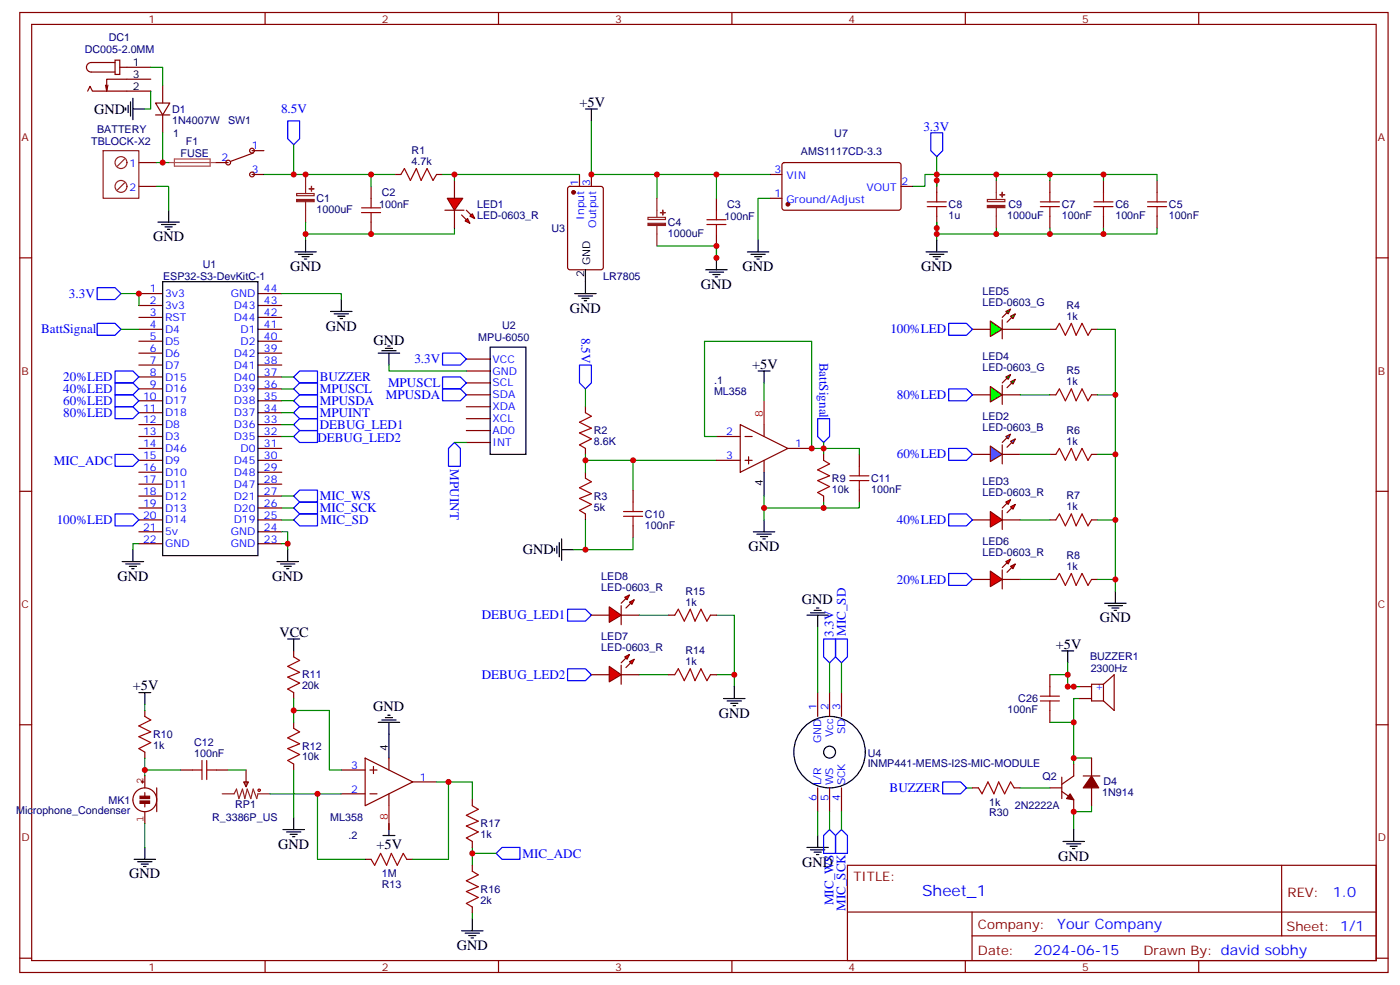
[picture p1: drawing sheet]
<svg xmlns="http://www.w3.org/2000/svg" width="415mm" height="292mm" viewBox="0 0 415 292" stroke-linecap="round" stroke-linejoin="round" font-family="sans-serif">
<g fill="none" stroke="#870000" stroke-width=".35">
<path d="M5.9 3.7h405.3v284.3h-405.3zM9.4 7.2h398.3v277.3h-398.3zM78.5 3.7v3.5M147.7 3.7v3.5M216.8 3.7v3.5M286 3.7v3.5M355.1 3.7v3.5M41.1 48.2h5.3M41.1 55.2h5.3M64.1 48.2h3.5M74.6 51.7h3.6M74.6 44.6h3.6"/>
<path d="M75 45.3l-6.7 2.5M109.9 55.2v3.5M117 51.7h1.7M129.3 51.7h1.8M168.4 55.4l.4-.2h9.2l.7 .4v23.6l-.4 .6-9.5 .1-.6-.5-.1-23.5zM171.7 51.7v3.5M175.2 51.7v3.5M5.9 76.4h3.5M109.9 65.8v3.5M407.7 76.4h3.5M41.1 87h7.1M41.1 90.5h7.1"/>
<path d="M41.1 94h7.1M41.1 97.5h7.1M76.4 87h7.1M76.4 90.5h7.1M76.4 94h7.1M76.4 97.5h7.1M41.1 101.1h7.1M41.1 104.6h7.1M41.1 108.1h7.1M41.1 111.7h7.1M41.1 115.2h7.1M41.1 118.7h7.1"/>
<path d="M76.4 101.1h7.1M76.4 104.6h7.1M76.4 108.1h7.1M76.4 111.7h7.1M76.4 115.2h7.1M76.4 118.7h7.1M138.1 106.4h7.1M138.1 109.9h7.1M138.1 116.9h7.1M138.1 113.4h7.1M41.1 122.2h7.1M41.1 125.8h7.1"/>
<path d="M41.1 129.3h7.1M41.1 132.8h7.1M41.1 136.3h7.1M41.1 139.9h7.1M76.4 122.2h7.1M76.4 125.8h7.1M76.4 129.3h7.1M76.4 132.8h7.1M76.4 136.3h7.1M76.4 139.9h7.1M138.1 120.5h7.1M138.1 124h7.1"/>
<path d="M138.1 131.1h7.1M138.1 127.5h7.1M5.9 145.5h3.5M41.1 143.4h7.1M41.1 146.9h7.1M41.1 150.5h7.1M41.1 154h7.1M41.1 157.5h7.1M76.4 143.4h7.1M76.4 146.9h7.1M76.4 150.5h7.1M76.4 154h7.1"/>
<path d="M76.4 157.5h7.1M407.7 145.5h3.5M41.1 161h7.1M76.4 161h7.1M5.9 214.7h3.5M407.7 214.7h3.5M251 256.3h156.7v28.2h-156.7zM379.7 256.3v20.9M251.1 270.1h156.4M287.9 277.2h119.6M287.9 270.1v14.2M5.9 283.8h3.5"/>
<path d="M78.5 284.5v3.5M147.7 284.5v3.5M216.8 284.5v3.5M286 284.5v3.5M355.1 284.5v3.5M407.7 283.8h3.5"/>
<circle cx="67.6" cy="48.2" r=".71"/>
<circle cx="74.6" cy="51.7" r=".71"/>
<circle cx="74.6" cy="44.6" r=".71"/>
</g>
<g fill="none" stroke="#000" stroke-width=".35">
<path d="M46.8 65.8h6.3M47.8 66.5h4.3M48.9 67.2h2.1M49.6 67.9h.7M50 62.3v3.5M87.3 74.6h6.4M88.4 75.3h4.2M89.5 76h2.1M90.2 76.7h.7M90.5 71.1v3.5M173.4 79.9v3.5M48.2 83.4h28.2v81.2h-28.2z"/>
<path d="M145.2 102.8h10.6v31.8h-10.6z"/>
</g>
<g fill="none" stroke="#8c2424" stroke-width=".35">
<path d="M30.6 44.6h10.5v14.1h-10.5zM36.9 47.1l-2.1 2.1M36.9 54.2l-2.1 2.1M87.9 57.3h5.2v.7h-5.2zM90.5 51.7v5.6M90.5 59.8v6"/>
<circle cx="35.8" cy="48.2" r="1.76"/>
<circle cx="35.8" cy="55.2" r="1.76"/>
</g>
<path d="M85.2 35.8h3.6v5.3l-1.8 1.8-1.8-1.8z" fill="none" stroke="#00f" stroke-width=".35"/>
<path d="M46.4 55.2h3.6v7.1M46.4 48.2h3.6M87 42.9v8.8h-8.8M87 51.7h22.9v3.5M109.9 51.7h7.1M90.5 65.8v5.3M134.6 67.6v1.7h-44.1" fill="none" stroke="#008700" stroke-width=".35"/>
<circle cx="169.9" cy="57" r=".53" fill="#870000" stroke="#870000" stroke-width=".35"/>
<path d="M50 48.2h10.5M51.7 47.1h10.5v2.1h-10.5zM60.6 48.2h3.5" fill="none" stroke="#a64a4a" stroke-width=".35"/>
<path d="M109.9 58.7v2.9M118.7 51.7l1.1-1.8 1.8 3.5 1.7-3.5 1.4 3.5 1.8-3.5 1.8 3.5 1-1.7M107.1 63h5.6M107.1 61.6h5.6M109.9 63v2.8" fill="none" stroke="#a10000" stroke-width=".35"/>
<g fill="#8c2424" stroke="#8c2424" stroke-width=".35">
<path d="M87.9 59.1h5.2v.6h-5.2z"/>
<path d="M91.6 55.9l1.4 .1z"/>
<path d="M92.3 55.2v1.4z"/>
</g>
<g fill="#f00" stroke="#870000" stroke-width=".35">
<path d="M132.5 58.7h4.6l-2.5 3.6z"/>
<path d="M131.8 62.3h5.6z"/>
</g>
<g fill="#870000" stroke="#870000" stroke-width=".35">
<path d="M138.1 62.3l1.5 1.4z"/>
<path d="M136.7 63.7l1.4 1.4z"/>
</g>
<g fill="#f00" stroke="#870000" stroke-width=".35">
<path d="M139.2 64l.7-.7 .7 1.4z"/>
<path d="M138.5 64.7l.7 1.4-1.4-.7z"/>
</g>
<g fill="none" stroke="#870000" stroke-width=".35">
<path d="M34.1 17.8h1.4v4.2h-1.4zM34.1 18.5h-7.1a1.41 1.41 0 0 0-1.4 1.4 1.41 1.41 0 0 0 1.4 1.4h7.1M35.5 19.9h9.2M26 27l.7-1.4 .7 1.4h17.3M32 25.2l-.4 1.8M44.7 23.5h-13.1v3.5l-.3-1.8M46.1 30.5h4.2l-2.1 3.5zM46.1 34h4.2M48.2 25.2v5.3M48.2 34v5.3M134.6 53.4v5.3M212.2 58.7v3.6"/>
<path d="M228.1 58.7h3.5M228.1 51.7h3.5M231.9 48.4l.4-.2h34.2l.4 .7-.1 12.9-.6 .5-34.1-.1-.5-.6v-12.7zM266.9 55.2h3.5M277.5 53.4v3.6M311 53.4v3.6M326.9 53.4v3.6M342.8 53.4v3.6M134.6 62.3v5.3M212.2 69.3v3.5M277.5 64v3.6M311 64v3.6"/>
<path d="M326.9 64v3.6M342.8 64v3.6M173.4 120.5v1.7M173.4 132.8v1.8M173.4 139.9v1.7M173.4 152.2v1.8M187.5 145.2v3.5M187.5 155.8v3.5"/>
</g>
<g fill="none" stroke="#008700" stroke-width=".35">
<path d="M44.7 19.9h3.5v5.3M44.7 27v5.3h-1.8M48.2 39.3v8.9M175.2 35.8v15.9h19.4v7M131.1 51.7h3.5v1.7M134.6 51.7h37.1M194.6 51.7h17.6v7M212.2 51.7h15.9M228.1 58.7h-3.5v12.4M277.5 46.4v5.3h-3.5v3.5h-3.6M295.1 53.4v-1.7h-17.6v3.5M295.1 51.7h47.7v1.7"/>
<path d="M311 51.7v1.7M326.9 51.7v1.7M194.6 72.8h17.6v3.6v-3.6M277.5 65.8v5.3M295.1 67.6v1.7h-17.6M311 67.6v1.7M326.9 67.6v1.7M342.8 67.6v1.7h-47.7M35.8 87h5.3v3.5M83.5 87h17.6v1.7M115.2 108.1v1.8h22.9M173.4 115.2v5.3"/>
<path d="M173.4 134.6v5.3M212.2 136.3h-24.7v8.9M83.5 157.5h1.7v5.3M173.4 154v8.8h-3.5M187.5 159.3v3.5h-14.1M41.1 161h-1.7v1.8M83.5 161h1.7"/>
</g>
<g fill="none" stroke="#000" stroke-width=".35">
<path d="M37.3 31.9v.7M38 31.2v2.1M38.7 30.2v4.2M39.4 32.3h3.5M39.4 29.1v6.4M173.4 32.3h3.6M175.2 32.3v3.5M209.1 79.9h6.3M212.2 76.4v3.5M221.4 74.6h6.4M222.5 75.3h4.2M223.5 76h2.1"/>
<path d="M224.2 76.7h.7M224.6 71.1v3.5M274.3 74.6h6.4M275.4 75.3h4.2M276.4 76h2.2M277.1 76.7h.7M277.5 71.1v3.5M97.9 92.3h6.4M99 93h4.2M100 93.7h2.2M100.8 94.4h.7M101.1 88.7v3.6"/>
<path d="M170.3 87h6.3M171.3 87.7h4.2M172.4 88.4h2.1M173.1 89.1h.7M173.4 83.4v3.6M210.1 80.6h4.2M211.2 81.3h2.1M211.9 82h.7M112 104.6h6.4M113.1 103.9h4.2M114.2 103.2h2.1M114.9 102.5h.7"/>
<path d="M115.2 104.6v3.5M166.4 159.6v6.4M36.2 166.3h6.3M37.3 167h4.2M38.3 167.7h2.1M39 168.5h.7M39.4 162.8v3.5M82.1 166.3h6.3M83.1 167h4.2M84.2 167.7h2.1M84.9 168.5h.7M85.2 162.8v3.5"/>
<path d="M164.3 162.5v.7M165 161.7v2.2M165.7 160.7v4.2M166.4 162.8h3.5"/>
</g>
<g fill="none" stroke="#a10000" stroke-width=".35">
<path d="M274.7 59.8h5.6M277.5 57v2.8M308.2 59.8h5.6M311 57v2.8M324.1 59.8h5.6M326.9 57v2.8M339.9 59.8h5.7M342.8 57v2.8M209.4 66.5h5.7M209.4 65.1h5.7M212.2 62.3v2.8M212.2 66.5v2.8"/>
<path d="M274.7 61.2h5.6M277.5 61.2v2.8M308.2 61.2h5.6M311 61.2v2.8M324.1 61.2h5.6M326.9 61.2v2.8M339.9 61.2h5.7M342.8 61.2v2.8M173.4 122.2l1.8 1.1-3.5 1.8 3.5 1.7-3.5 1.4 3.5 1.8-3.5 1.8 1.7 1M173.4 141.6l1.8 1.1-3.5 1.8 3.5 1.7-3.5 1.4 3.5 1.8-3.5 1.8 1.7 1M184.7 151.5h5.7M184.7 152.9h5.7"/>
<path d="M187.5 148.7v2.8M187.5 152.9v2.9"/>
</g>
<path d="M194.6 58.7v5.7M292.5 59.1h5.2v.6h-5.2zM295.1 53.4v5.7M191.9 64.4h5.2v.6h-5.2zM194.6 66.9v5.9M295.1 61.6v6" fill="none" stroke="#8c2424" stroke-width=".35"/>
<g fill="#8c2424" stroke="#8c2424" stroke-width=".35">
<path d="M191.9 66.1h5.2v.7h-5.2z"/>
<path d="M195.7 63h1.4z"/>
<path d="M196.3 62.3l.1 1.4z"/>
<path d="M292.5 60.9h5.2v.6h-5.2z"/>
<path d="M296.2 57.7h1.4z"/>
<path d="M296.9 57v1.4z"/>
</g>
<circle cx="233.4" cy="60.5" r=".53" fill="#870000" stroke="#870000" stroke-width=".35"/>
<path d="M275.7 39.3h3.6v5.3l-1.8 1.8-1.8-1.8zM28.8 85.2h5.3l1.7 1.8-1.7 1.7h-5.3zM131.1 104.6h5.3l1.7 1.8-1.7 1.7h-5.3zM171.7 108.1h3.5v5.3l-1.8 1.8-1.7-1.8zM242.2 124h3.5v5.3l-1.7 1.8-1.8-1.8z" fill="none" stroke="#00f" stroke-width=".35"/>
<g fill="#f00" stroke="#870000" stroke-width=".35">
<path d="M293.4 151.5l3.5 2.5-3.5 2.1z"/>
<path d="M296.9 151.2v5.6z"/>
</g>
<g fill="#870000" stroke="#870000" stroke-width=".35">
<path d="M296.9 150.5l1.4-1.5z"/>
<path d="M299.7 150.5l-1.4 1.4z"/>
</g>
<g fill="#f00" stroke="#870000" stroke-width=".35">
<path d="M298 148.7l1.4-.7-.7 1.4z"/>
<path d="M299.4 150.1l1.4-.7-.7 1.4z"/>
</g>
<path d="M288.1 116.9h5.3M296.9 116.9h5.3M288.1 154h5.3M296.9 154h5.3" fill="none" stroke="#870000" stroke-width=".35"/>
<g fill="#0f0" stroke="#870000" stroke-width=".35">
<path d="M299.4 113.1l1.4-.7-.7 1.4z"/>
<path d="M298 111.7l1.4-.8-.7 1.5z"/>
</g>
<g fill="#870000" stroke="#870000" stroke-width=".35">
<path d="M298.3 114.8l1.4-1.4z"/>
<path d="M296.9 113.4l1.4-1.4z"/>
</g>
<path d="M296.9 114.1v5.7z" fill="#f00" stroke="#870000" stroke-width=".35"/>
<path d="M293.4 114.5l3.5 2.4-3.5 2.2z" fill="#0f0" stroke="#870000" stroke-width=".35"/>
<path d="M293.4 132.1l3.5 2.5-3.5 2.1z" fill="#09f" stroke="#870000" stroke-width=".35"/>
<path d="M296.9 131.8v5.6z" fill="#f00" stroke="#870000" stroke-width=".35"/>
<g fill="#870000" stroke="#870000" stroke-width=".35">
<path d="M296.9 131.1l1.4-1.5z"/>
<path d="M298.3 132.5l1.4-1.4z"/>
</g>
<g fill="#09f" stroke="#870000" stroke-width=".35">
<path d="M298 129.3l1.4-.7-.7 1.4z"/>
<path d="M299.4 130.7l1.4-.7-.7 1.4z"/>
</g>
<path d="M288.1 97.5h5.3M296.9 97.5h5.3M288.1 134.6h5.3M296.9 134.6h5.3" fill="none" stroke="#870000" stroke-width=".35"/>
<g fill="#0f0" stroke="#870000" stroke-width=".35">
<path d="M299.4 93.7l1.4-.7-.7 1.4z"/>
<path d="M298 92.3l1.4-.8-.7 1.5z"/>
</g>
<g fill="#870000" stroke="#870000" stroke-width=".35">
<path d="M298.3 95.4l1.4-1.4z"/>
<path d="M298.3 92.6l-1.4 1.4z"/>
</g>
<path d="M296.9 94.7v5.7z" fill="#f00" stroke="#870000" stroke-width=".35"/>
<path d="M293.4 95.1l3.5 2.4-3.5 2.2z" fill="#0f0" stroke="#870000" stroke-width=".35"/>
<g fill="#f00" stroke="#870000" stroke-width=".35">
<path d="M293.4 169.2l3.5 2.4-3.5 2.1z"/>
<path d="M296.9 168.8v5.6z"/>
</g>
<g fill="#870000" stroke="#870000" stroke-width=".35">
<path d="M296.9 168.1l1.4-1.4z"/>
<path d="M298.3 169.5l1.4-1.4z"/>
</g>
<g fill="#f00" stroke="#870000" stroke-width=".35">
<path d="M298 166.3l1.4-.7-.7 1.4z"/>
<path d="M299.4 167.7l1.4-.7-.7 1.5z"/>
</g>
<g fill="none" stroke="#870000" stroke-width=".35">
<path d="M311 97.5h1.8M323.4 97.5h1.7M311 116.9h1.8M323.4 116.9h1.7M212.2 129.3h7.1M212.2 136.3h7.1M219.3 125.8l14.1 7-14.1 7.1zM220.7 129.3h2.1M220.7 136.3h2.1M221.8 135.3v2.1M226.3 125.8v3.5M226.3 136.3v3.6"/>
<path d="M233.4 132.8h7.1M244 134.6v1.7M254.6 134.6v3.5M311 134.6h1.8M323.4 134.6h1.7M244 146.9v1.8M254.6 145.2v3.5M311 154h1.8M323.4 154h1.7M288.1 171.6h5.3M296.9 171.6h5.3M311 171.6h1.8"/>
<path d="M323.4 171.6h1.7M87 192.8v1.8M198.1 199.8h1.8M198.1 182.2h1.8M210.5 199.8h1.7M210.5 182.2h1.7M311 199.8v3.6M42.9 210.4v1.8M87 205.1v1.8M87 214v1.7M242.2 205.1v7.1M245.7 205.1v7.1"/>
<path d="M249.3 205.1v7.1M311 210.4v3.6M319.8 203.4h3.6M319.8 206.9h3.6M326.9 202.7h-3.5v4.9h3.5M326.9 202.7l3.2-2.9v10.6l-3.2-2.8M326.9 202.7v4.9M42.9 222.8v1.7M53.5 228.1h3.5M64.1 228.1h3.5M72.2 231.6h1.4l-.7 1.4zM72.9 228.1v4.9"/>
<path d="M87 226.3v1.8M101.1 228.1h7.1M101.1 235.1h7.1M108.2 224.5l14.1 7.1-14.1 7.1zM109.6 228.1h2.1M109.6 235.1h2.1M110.6 227v2.1M115.2 224.5v3.6M115.2 235.1v3.6M122.3 231.6h7M242.2 233.4v7M245.7 233.4v7"/>
<path d="M249.3 233.4v7M288.1 233.4h1.7M300.4 233.4h1.8M311 233.4h3.5M314.5 234.4l3.6 2.5v3.5M314.5 230.2v6.3M318.1 226.3v3.5l-3.6 2.5M320.9 229.8h4.9M323.4 224.5v5.3M323.4 233.4v5.3M108.2 254.5h1.7M120.5 254.5h1.8"/>
</g>
<g fill="none" stroke="#a10000" stroke-width=".35">
<path d="M312.8 97.5l1-1.7 1.8 3.5 1.8-3.5 1.4 3.5 1.7-3.5 1.8 3.5 1.1-1.8M312.8 116.9l1-1.7 1.8 3.5 1.8-3.5 1.4 3.5 1.7-3.5 1.8 3.5 1.1-1.8M244 136.3l1.7 1.1-3.5 1.8 3.5 1.7-3.5 1.4 3.5 1.8-3.5 1.8 1.8 1M254.6 138.1v2.8M312.8 134.6l1-1.8 1.8 3.5 1.8-3.5 1.4 3.5 1.7-3.5 1.8 3.5 1.1-1.7M251.7 140.9h5.7M251.7 142.3h5.7M254.6 142.3v2.9M312.8 154l1-1.8 1.8 3.6 1.8-3.6 1.4 3.6 1.7-3.6 1.8 3.6 1.1-1.8M312.8 171.6l1-1.7 1.8 3.5 1.8-3.5 1.4 3.5 1.7-3.5 1.8 3.5 1.1-1.8M87 194.6l1.8 1-3.6 1.8 3.6 1.7-3.6 1.5 3.6 1.7-3.6 1.8 1.8 1M199.9 199.8l1-1.7 1.8 3.5 1.8-3.5 1.4 3.5 1.7-3.5 1.8 3.5 1.1-1.8"/>
<path d="M199.9 182.2l1-1.8 1.8 3.6 1.8-3.6 1.4 3.6 1.7-3.6 1.8 3.6 1.1-1.8M42.9 212.2l1.8 1.1-3.6 1.7 3.6 1.8-3.6 1.4 3.6 1.8-3.6 1.7 1.8 1.1M87 215.7l1.8 1.1-3.6 1.7 3.6 1.8-3.6 1.4 3.6 1.8-3.6 1.7 1.8 1.1M308.2 207.6h5.6M308.2 206.2h5.6M311 203.4v2.8M311 207.6v2.8M57 228.1h2.8M59.8 225.2v5.7M61.2 228.1h2.9M61.2 225.2v5.7M289.8 233.4l1.1 1.7 1.8-3.5 1.7 3.5 1.4-3.5 1.8 3.5 1.8-3.5 1 1.8"/>
<path d="M109.9 254.5l1.1 1.8 1.7-3.5 1.8 3.5 1.4-3.5 1.8 3.5 1.8-3.5 1 1.7"/>
<circle cx="76.8" cy="234.1" r=".35"/>
</g>
<g fill="none" stroke="#000" stroke-width=".35">
<path d="M224.6 109.9h3.5M226.3 109.9v3.5M226.3 139.9v7M223.2 157.5h6.3M224.2 158.2h4.3M225.3 158.9h2.1M226 159.6h.7M226.3 154v3.5M327.2 178.7h6.4M328.3 179.4h4.2M330.4 175.2v3.5M85.2 189.3h3.6"/>
<path d="M87 189.3v3.5M239 182.2h6.4M240.1 181.5h4.2M241.2 180.8h2.1M241.9 180.1h.7M242.2 182.2v3.5M314.5 192.8h3.6M316.3 192.8v3.5M329.4 180.1h2.1M330.1 180.8h.7M41.1 205.1h3.6M42.9 205.1v3.6"/>
<path d="M112 214h6.4M113.1 213.3h4.2M114.2 212.5h2.1M114.9 211.8h.7M115.2 214v10.5M214.3 206.9h6.4M215.4 207.6h4.2M216.5 208.3h2.1M217.2 209h.7M217.5 203.4v3.5M39.7 254.5h6.4M40.8 255.2h4.2"/>
<path d="M41.8 255.9h2.2M42.5 256.6h.8M42.9 251v3.5M83.8 245.7h6.4M84.9 246.4h4.2M85.9 247.1h2.2M86.6 247.8h.7M87 242.2v3.5M113.5 247.5h3.5M115.2 243.9v3.6M239 251h6.4M240.1 251.7h4.2"/>
<path d="M241.2 252.4h2.1M241.9 253.1h.7M242.2 247.5v3.5M314.9 249.2h6.3M315.9 249.9h4.3M317 250.6h2.1M317.7 251.4h.7M318.1 245.7v3.5"/>
<circle cx="245.7" cy="222.8" r="10.6"/>
<circle cx="245.7" cy="222.8" r="1.76"/>
</g>
<g fill="none" stroke="#008700" stroke-width=".35">
<path d="M35.8 97.5h5.3M302.2 97.5h8.8M325.1 97.5h5.3v77.7M83.5 115.2h3.5M83.5 118.7h3.5M83.5 111.7h3.5M226.3 113.4v5.3M302.2 116.9h8.8M325.1 116.9h5.3M83.5 122.2h3.5M173.4 136.3h14.1M212.2 129.3h-3.5v-28.2h31.8v31.7h3.5v1.8"/>
<path d="M244 131.1v1.7h10.6v1.8M302.2 134.6h8.8M325.1 134.6h5.3M83.5 154h3.5M83.5 150.5h3.5M83.5 146.9h3.5M226.3 146.9v7.1M244 148.7v1.8h-17.7M254.6 148.7v1.8h-10.6M302.2 154h8.8M325.1 154h5.3M302.2 171.6h8.8"/>
<path d="M325.1 171.6h5.3M189.3 199.8h8.8M189.3 182.2h8.8M212.2 182.2h5.3v21.2M212.2 199.8h5.3M242.2 185.7v19.4M245.7 196.3v8.8M249.3 196.3v8.8M311 199.8h5.3v3.6h1.8M316.3 196.3v3.5M42.9 208.7v1.7M87 210.4h10.6v17.7h3.5"/>
<path d="M87 206.9v7.1M311 214h7.1M316.3 203.4h3.5M319.8 206.9h-1.7v19.4M42.9 224.5v5.3M42.9 228.1h10.6M67.6 228.1h5.3M79.9 235.1h21.2M87 228.1v14.1M94.1 235.1v19.4h14.1M286.3 233.4h1.8M302.2 233.4h8.8"/>
<path d="M318.1 224.5h5.3M323.4 238.7v1.7h-5.3v5.3M42.9 243.9v7.1M242.2 240.4v7.1M245.7 240.4v5.3M249.3 240.4v5.3"/>
</g>
<g fill="none" stroke="#00f" stroke-width=".35">
<path d="M28.8 95.8h5.3l1.7 1.7-1.7 1.8h-5.3zM281 95.8h5.3l1.8 1.7-1.8 1.8h-5.3zM34.1 109.9h5.3l1.7 1.8-1.7 1.7h-5.3zM34.1 113.4h5.3l1.7 1.8-1.7 1.7h-5.3zM34.1 116.9h5.3l1.7 1.8-1.7 1.8h-5.3zM88.8 113.4h5.3v3.5h-5.3l-1.8-1.7zM88.8 116.9h5.3v3.6h-5.3l-1.8-1.8zM88.8 109.9h5.3v3.5h-5.3l-1.8-1.7zM131.1 111.7h5.3l1.7 1.7-1.7 1.8h-5.3zM131.1 115.2h5.3l1.7 1.7-1.7 1.8h-5.3zM281 115.2h5.3l1.8 1.7-1.8 1.8h-5.3zM34.1 120.5h5.3l1.7 1.7-1.7 1.8h-5.3z"/>
<path d="M34.1 134.6h5.3l1.7 1.7-1.7 1.8h-5.3zM88.8 120.5h5.3v3.5h-5.3l-1.8-1.8zM134.6 131.1l1.8 1.7v5.3h-3.5v-5.3zM281 132.8h5.3l1.8 1.8-1.8 1.7h-5.3zM34.1 152.2h5.3l1.7 1.8-1.7 1.8h-5.3zM87 154l1.8-1.8h5.3v3.6h-5.3zM88.8 145.2h5.3v3.5h-5.3l-1.8-1.8zM88.8 148.7h5.3v3.5h-5.3l-1.8-1.7zM281 152.2h5.3l1.8 1.8-1.8 1.8h-5.3zM281 169.9h5.3l1.8 1.7-1.8 1.8h-5.3zM168.1 198.1h5.3l1.8 1.7-1.8 1.8h-5.3zM168.1 180.4h5.3l1.8 1.8-1.8 1.8h-5.3z"/>
<path d="M244 189.3h3.5v5.3l-1.8 1.7-1.7-1.7zM247.5 189.3h3.5v5.3l-1.7 1.7-1.8-1.7zM279.3 231.6h5.3l1.7 1.8-1.7 1.7h-5.3zM147 252.8l1.7-1.8h5.3v3.5h-5.3zM245.7 245.7l1.8 1.8v5.3h-3.5v-5.3zM249.3 245.7l1.7 1.8v5.3h-3.5v-5.3z"/>
</g>
<path d="M226.3 118.7v7.1M115.2 238.7v7" fill="none" stroke="#f00" stroke-width=".35"/>
<g fill="#870000" stroke="#870000" stroke-width=".35">
<path d="M323.4 229.8l2.1 3.6h-4.6z"/>
<path d="M317 235.1l1.1 1.8-2.2-.4z"/>
</g>
<g fill="#850000" stroke="#850000" stroke-width=".35">
<path d="M41.5 237.2h2.8v.7h-2.8z"/>
<path d="M41.5 235.8h2.8v.7h-2.8z"/>
</g>
<path d="M39.4 236.9a3.5 3.5 0 0 1 5-3.2 3.5 3.5 0 0 1 .7 5.9 3.5 3.5 0 0 1-5.6-1.9l-.1-.7M41.8 231.6h.7M42.2 231.2v.8M42.9 229.8v3.6M42.9 234.8v1M42.9 237.9v1.1M46.4 233.4v7M42.9 240.4v3.5" fill="none" stroke="#850000" stroke-width=".35"/>
<path d="M65.8 235.1h3.6l.7-1.4 .7 2.8 1-2.8 .7 2.8 .7-2.8 1.1 2.8 .7-2.8 1.1 2.8 .3-1.4h3.5" fill="none" stroke="#8c2424" stroke-width=".35"/>
<g fill="#f00" stroke="#870000" stroke-width=".35">
<path d="M180.5 197.4l3.5 2.4-3.5 2.2z"/>
<path d="M184 197v5.7z"/>
</g>
<g fill="#870000" stroke="#870000" stroke-width=".35">
<path d="M184 196.3l1.4-1.4z"/>
<path d="M185.4 197.7l1.4-1.4z"/>
</g>
<g fill="#f00" stroke="#870000" stroke-width=".35">
<path d="M185.1 194.6l1.4-.7-.7 1.4z"/>
<path d="M186.5 196l1.4-.7-.7 1.4z"/>
</g>
<path d="M175.2 199.8h5.3M184 199.8h5.3" fill="none" stroke="#870000" stroke-width=".35"/>
<g fill="#f00" stroke="#870000" stroke-width=".35">
<path d="M180.5 179.7l3.5 2.5-3.5 2.1z"/>
<path d="M184 179.4v5.6z"/>
</g>
<g fill="#870000" stroke="#870000" stroke-width=".35">
<path d="M184 178.7l1.4-1.4z"/>
<path d="M185.4 180.1l1.4-1.4z"/>
</g>
<g fill="#f00" stroke="#870000" stroke-width=".35">
<path d="M185.1 176.9l1.4-.7-.7 1.4z"/>
<path d="M186.5 178.3l1.4-.7-.7 1.4z"/>
</g>
<path d="M175.2 182.2h5.3M184 182.2h5.3M139.9 236.9v1.8M139.9 249.2v1.8M139.9 256.3v1.8M139.9 268.6v1.8" fill="none" stroke="#870000" stroke-width=".35"/>
<path d="M88.8 124h5.3v3.5h-5.3l-1.8-1.7zM88.8 127.5h5.3v3.6h-5.3l-1.8-1.8z" fill="none" stroke="#00f" stroke-width=".35"/>
<path d="M83.5 125.8h3.5M83.5 129.3h3.5M134.6 131.1h3.5M129.3 231.6h10.6v5.3M132.9 231.6v22.9h-10.6M139.9 251v5.3M139.9 252.8h7.1M139.9 270.4v1.8" fill="none" stroke="#008700" stroke-width=".35"/>
<path d="M139.9 238.7l1.8 1-3.6 1.8 3.6 1.7-3.6 1.5 3.6 1.7-3.6 1.8 1.8 1M139.9 258.1l1.8 1-3.6 1.8 3.6 1.7-3.6 1.5 3.6 1.7-3.6 1.8 1.8 1" fill="none" stroke="#a10000" stroke-width=".35"/>
<path d="M136.7 275.7h6.4M137.8 276.4h4.2M138.9 277.1h2.1M139.6 277.8h.7M139.9 272.2v3.5" fill="none" stroke="#000" stroke-width=".35"/>
<g fill="#c00">
<circle cx="87" cy="51.7" r=".88"/>
<circle cx="90.5" cy="51.7" r=".88"/>
<circle cx="90.5" cy="69.3" r=".88"/>
<circle cx="109.9" cy="51.7" r=".88"/>
<circle cx="109.9" cy="69.3" r=".88"/>
<circle cx="48.2" cy="48.2" r=".88"/>
<circle cx="134.6" cy="51.7" r=".88"/>
<circle cx="175.2" cy="51.7" r=".88"/>
<circle cx="194.6" cy="51.7" r=".88"/>
<circle cx="277.5" cy="67.6" r=".88"/>
<circle cx="277.5" cy="53.4" r=".88"/>
<circle cx="277.5" cy="51.7" r=".88"/>
<circle cx="277.5" cy="69.3" r=".88"/>
<circle cx="295.1" cy="69.3" r=".88"/>
<circle cx="295.1" cy="51.7" r=".88"/>
<circle cx="326.9" cy="51.7" r=".88"/>
<circle cx="311" cy="51.7" r=".88"/>
<circle cx="311" cy="69.3" r=".88"/>
<circle cx="326.9" cy="69.3" r=".88"/>
<circle cx="212.2" cy="51.7" r=".88"/>
<circle cx="41.1" cy="87" r=".88"/>
<circle cx="85.2" cy="161" r=".88"/>
<circle cx="173.4" cy="162.8" r=".88"/>
<circle cx="330.4" cy="171.6" r=".88"/>
<circle cx="330.4" cy="154" r=".88"/>
<circle cx="330.4" cy="134.6" r=".88"/>
<circle cx="330.4" cy="116.9" r=".88"/>
<circle cx="212.2" cy="72.8" r=".88"/>
<circle cx="212.2" cy="76.4" r=".88"/>
<circle cx="173.4" cy="136.3" r=".88"/>
<circle cx="187.5" cy="136.3" r=".88"/>
<circle cx="226.3" cy="150.5" r=".88"/>
<circle cx="240.5" cy="132.8" r=".88"/>
<circle cx="244" cy="132.8" r=".88"/>
<circle cx="244" cy="150.5" r=".88"/>
<circle cx="318.1" cy="214" r=".88"/>
<circle cx="318.1" cy="240.4" r=".88"/>
<circle cx="318.1" cy="224.5" r=".88"/>
<circle cx="316.3" cy="203.4" r=".88"/>
<circle cx="318.1" cy="203.4" r=".88"/>
<circle cx="316.3" cy="199.8" r=".88"/>
<circle cx="42.9" cy="228.1" r=".88"/>
<circle cx="87" cy="210.4" r=".88"/>
<circle cx="94.1" cy="235.1" r=".88"/>
<circle cx="217.5" cy="199.8" r=".88"/>
<circle cx="132.9" cy="231.6" r=".88"/>
<circle cx="139.9" cy="252.8" r=".88"/>
</g>
<text font-size="4.6" fill="#00f" x="273.1" y="265.3">Sheet_1</text>
<g font-size="4.2">
<text x="27.9" y="33.7">GND</text>
<text x="171.7" y="31.6">+5V</text>
<text x="45.4" y="71.4">GND</text>
<text x="85.9" y="80.3">GND</text>
<text x="220" y="80.3">GND</text>
<text x="272.9" y="80.3">GND</text>
<text x="207.6" y="85.5">GND</text>
<text x="168.8" y="92.6">GND</text>
<text x="96.5" y="97.9">GND</text>
<text x="110.6" y="102.1">GND</text>
<text x="222.8" y="109.2">+5V</text>
<text x="154.9" y="164.2">GND</text>
<text x="221.8" y="163.2">GND</text>
<text x="34.8" y="172">GND</text>
<text x="80.6" y="172">GND</text>
<text x="237.6" y="178.9">GND</text>
<text x="325.8" y="184.3">GND</text>
<text x="82.8" y="188.6">VCC</text>
<text x="312.8" y="192.1">+5V</text>
<text x="39.4" y="204.4">+5V</text>
<text x="110.6" y="210.6">GND</text>
<text x="212.9" y="212.5">GND</text>
<text x="82.4" y="251.4">GND</text>
<text x="111.6" y="251.5">+5V</text>
<text x="237.6" y="256.9">GND</text>
<text x="313.5" y="254.9">GND</text>
<text x="38.3" y="260.2">GND</text>
<text x="135.3" y="281.3">GND</text>
</g>
<g font-size="4.2" fill="#00f">
<text x="394.8" y="265.6">1.0</text>
<text x="313.2" y="275.1">Your Company</text>
<text x="306.3" y="282.9">2024-06-15</text>
</g>
<g font-size="3.9" fill="#00f">
<text x="83.3" y="33.5">8.5V</text>
<text x="273.6" y="38.8">3.3V</text>
<text x="20.4" y="88.2">3.3V</text>
<text x="12.2" y="98.8">BattSignal</text>
<text x="172.2" y="100" transform="rotate(90 172.2 100)">8.5V</text>
<text x="263.7" y="98.8">100%LED</text>
<text x="122.7" y="107.6">3.3V</text>
<text x="242.8" y="107.4" transform="rotate(90 242.8 107.4)">BattSignal</text>
<text x="18.7" y="112.9">20%LED</text>
<text x="94.8" y="112.8">BUZZER</text>
<text x="18.7" y="116.4">40%LED</text>
<text x="18.7" y="119.9">60%LED</text>
<text x="94.8" y="116.3">MPUSCL</text>
<text x="94.8" y="119.9">MPUSDA</text>
<text x="114.3" y="118.1">MPUSDA</text>
<text x="114.9" y="114.6">MPUSCL</text>
<text x="265.7" y="118.2">80%LED</text>
<text x="18.7" y="123.4">80%LED</text>
<text x="94.8" y="123.4">MPUINT</text>
<text x="94" y="131.1">DEBUG_LED2</text>
<text x="94.8" y="126.9">DEBUG_LED1</text>
<text x="15.9" y="137.7">MIC_ADC</text>
<text x="265.7" y="135.8">60%LED</text>
<text x="133.3" y="139" transform="rotate(90 133.3 139)">MPUINT</text>
<text x="94.8" y="148.1">MIC_WS</text>
<text x="16.8" y="155.2">100%LED</text>
<text x="94.8" y="151.7">MIC_SCK</text>
<text x="95" y="155.3">MIC_SD</text>
<text x="265.7" y="155.2">40%LED</text>
<text x="265.7" y="172.8">20%LED</text>
<text x="142.7" y="183.4">DEBUG_LED1</text>
<text x="247" y="188.6" transform="rotate(-90 247 188.6)">3.3V</text>
<text x="250.6" y="188.4" transform="rotate(-90 250.6 188.4)">MIC_SD</text>
<text x="142.7" y="201">DEBUG_LED2</text>
<text x="263.5" y="234.5">BUZZER</text>
<text x="154.8" y="254.1">MIC_ADC</text>
<text x="247" y="268.1" transform="rotate(-90 247 268.1)">MIC_WS</text>
<text x="250.5" y="269.8" transform="rotate(-90 250.5 269.8)">MIC_SCK</text>
</g>
<g font-size="3.9" fill="#800">
<text x="252.8" y="260.9">TITLE:</text>
<text x="381.4" y="265.6">REV:</text>
<text x="289.7" y="275.1">Company:</text>
<text x="381.1" y="275.7">Sheet: 1/1</text>
<text x="289.7" y="282.8">Date:</text>
<text x="338.7" y="282.8">Drawn By: david sobhy</text>
</g>
<g font-size="3.2" fill="#800">
<text x="44" y="6.7">1</text>
<text x="113.1" y="6.7">2</text>
<text x="182.2" y="6.7">3</text>
<text x="251.4" y="6.7">4</text>
<text x="320.5" y="6.7">5</text>
<text x="6.4" y="41.8">A</text>
<text x="408.2" y="41.8">A</text>
<text x="6.4" y="110.9">B</text>
<text x="408.2" y="110.9">B</text>
<text x="6.4" y="180.1">C</text>
<text x="408.2" y="180.1">C</text>
<text x="6.4" y="249.2">D</text>
<text x="408.2" y="249.2">D</text>
<text x="44" y="287.5">1</text>
<text x="113.1" y="287.5">2</text>
<text x="182.2" y="287.5">3</text>
<text x="251.4" y="287.5">4</text>
<text x="320.5" y="287.5">5</text>
</g>
<g font-size="3.2" fill="#000080">
<text x="25.1" y="15.8">DC005-2.0MM</text>
<text x="32.2" y="12">DC1</text>
<text x="51" y="33.4">D1</text>
<text x="28.8" y="39.3">BATTERY</text>
<text x="51" y="36.6">1N4007W</text>
<text x="51.3" y="40.5">1</text>
<text x="67.6" y="36.7">SW1</text>
<text x="247.1" y="40.5">U7</text>
<text x="27" y="42.9">TBLOCK-X2</text>
<text x="53.5" y="46.4">FUSE</text>
<text x="55.1" y="42.9">F1</text>
<text x="121.9" y="45.6">R1</text>
<text x="237.3" y="45.8">AMS1117CD-3.3</text>
<text x="121.9" y="48.9">4.7k</text>
<text x="93.8" y="59.9">C1</text>
<text x="113.1" y="58.1">C2</text>
<text x="93.8" y="63.1">1000uF</text>
<text x="112.3" y="61.6">100nF</text>
<text x="141.3" y="64.9">LED-0603_R</text>
<text x="141.3" y="61.6">LED1</text>
<text x="214.6" y="65.2">100nF</text>
<text x="215.4" y="61.6">C3</text>
<text x="281" y="64.7">1u</text>
<text x="281" y="61.6">C8</text>
<text x="298.4" y="64.7">1000uF</text>
<text x="298.7" y="61.6">C9</text>
<text x="314.5" y="64.7">100nF</text>
<text x="314.5" y="61.6">C7</text>
<text x="330.4" y="64.7">100nF</text>
<text x="330.4" y="61.6">C6</text>
<text x="346.3" y="64.7">100nF</text>
<text x="346.3" y="61.6">C5</text>
<text x="163.4" y="68.7">U3</text>
<text x="197.8" y="70.2">1000uF</text>
<text x="197.8" y="66.9">C4</text>
<text x="48.3" y="82.8">ESP32-S3-DevKitC-1</text>
<text x="60.1" y="79.4">U1</text>
<text x="178.7" y="82.8">LR7805</text>
<text x="291" y="87.3">LED5</text>
<text x="291" y="90.5">LED-0603_G</text>
<text x="316" y="94.7">1k</text>
<text x="316" y="91.5">R4</text>
<text x="141.7" y="101.1">MPU-6050</text>
<text x="148.7" y="97.5">U2</text>
<text x="291" y="106.7">LED4</text>
<text x="211.5" y="113.7">.1</text>
<text x="291" y="109.9">LED-0603_G</text>
<text x="316" y="110.9">R5</text>
<text x="211.5" y="116.9">ML358</text>
<text x="316" y="114.1">1k</text>
<text x="291" y="124.3">LED2</text>
<text x="175.9" y="131.9">8.6K</text>
<text x="175.9" y="128.7">R2</text>
<text x="291" y="127.5">LED-0603_B</text>
<text x="316" y="131.8">1k</text>
<text x="316" y="128.5">R6</text>
<text x="246.5" y="142.8">R9</text>
<text x="258.1" y="142.8">C11</text>
<text x="291" y="143.7">LED3</text>
<text x="175.9" y="148.1">R3</text>
<text x="246.5" y="146">10k</text>
<text x="258.1" y="146">100nF</text>
<text x="291" y="146.9">LED-0603_R</text>
<text x="316" y="147.9">R7</text>
<text x="175.9" y="151.3">5k</text>
<text x="191.1" y="153.4">C10</text>
<text x="316" y="151.2">1k</text>
<text x="191.1" y="156.6">100nF</text>
<text x="291" y="161.3">LED6</text>
<text x="291" y="164.6">LED-0603_R</text>
<text x="316" y="165.6">R8</text>
<text x="178.1" y="171.9">LED8</text>
<text x="316" y="168.8">1k</text>
<text x="178.1" y="175.2">LED-0603_R</text>
<text x="203.1" y="179.4">1k</text>
<text x="203.1" y="176.2">R15</text>
<text x="178.1" y="189.6">LED7</text>
<text x="178.1" y="192.8">LED-0603_R</text>
<text x="203.1" y="197">1k</text>
<text x="203.1" y="193.8">R14</text>
<text x="322.9" y="195.6">BUZZER1</text>
<text x="89.5" y="200.9">R11</text>
<text x="323.1" y="199.1">2300Hz</text>
<text x="89.5" y="204.1">20k</text>
<text x="301.7" y="208">C26</text>
<text x="298.5" y="211.1">100nF</text>
<text x="45.4" y="221.7">1k</text>
<text x="45.4" y="218.5">R10</text>
<text x="57.5" y="221">C12</text>
<text x="57.5" y="224.2">100nF</text>
<text x="89.5" y="225.2">10k</text>
<text x="89.5" y="222.1">R12</text>
<text x="257" y="227.1">INMP441-MEMS-I2S-MIC-MODULE</text>
<text x="257" y="224.1">U4</text>
<text x="308.8" y="230.9">Q2</text>
<text x="326.9" y="232.7">D4</text>
<text x="32.1" y="238.2">MK1</text>
<text x="69.7" y="239.4">RP1</text>
<text x="293" y="238.7">1k</text>
<text x="300.7" y="239.7">2N2222A</text>
<text x="326.5" y="235.8">1N914</text>
<text x="4.8" y="241.2">Microphone_Condenser</text>
<text x="62.8" y="243.2">R_3386P_US</text>
<text x="97.8" y="243.2">ML358</text>
<text x="142.4" y="245.1">R17</text>
<text x="293" y="241.8">R30</text>
<text x="103.3" y="248.5">.2</text>
<text x="142.4" y="248.3">1k</text>
<text x="113.1" y="259.8">1M</text>
<text x="113.1" y="263">R13</text>
<text x="142.4" y="267.7">2k</text>
<text x="142.4" y="264.5">R16</text>
</g>
<g font-size="3.2">
<text x="39.4" y="23.1">3</text>
<text x="39.4" y="19.6">1</text>
<text x="39.4" y="26.6">2</text>
<text x="173.1" y="82.1" transform="rotate(-90 173.1 82.1)">2</text>
<text x="174.8" y="78.6" transform="rotate(-90 174.8 78.6)">GND</text>
<text x="226" y="144" transform="rotate(-90 226 144)">4</text>
<text x="114.9" y="222.4" transform="rotate(-90 114.9 222.4)">4</text>
</g>
<g font-size="3.2" fill="#00f">
<text x="65.6" y="47.8">2</text>
<text x="74.6" y="44.3">1</text>
<text x="38.4" y="49.6">1</text>
<text x="74.6" y="51.3">3</text>
<text x="229.4" y="51.3">3</text>
<text x="232.9" y="53.1">VIN</text>
<text x="38.4" y="56.6">2</text>
<text x="171.3" y="55" transform="rotate(-90 171.3 55)">1</text>
<text x="174.8" y="55" transform="rotate(-90 174.8 55)">3</text>
<text x="229.4" y="58.4">1</text>
<text x="256.7" y="56.6">VOUT</text>
<text x="267.1" y="54.9">2</text>
<text x="173.1" y="65.1" transform="rotate(-90 173.1 65.1)">Input</text>
<text x="232.9" y="60.1">Ground/Adjust</text>
<text x="176.6" y="67.5" transform="rotate(-90 176.6 67.5)">Output</text>
<text x="44.4" y="86.6">1</text>
<text x="48.9" y="88">3v3</text>
<text x="68.4" y="88">GND</text>
<text x="78.2" y="86.6">44</text>
<text x="44.4" y="90.1">2</text>
<text x="44.4" y="93.7">3</text>
<text x="48.9" y="91.5">3v3</text>
<text x="48.9" y="95.1">RST</text>
<text x="69.2" y="95.1">D44</text>
<text x="69.2" y="91.5">D43</text>
<text x="78.2" y="93.7">42</text>
<text x="78.2" y="90.1">43</text>
<text x="44.4" y="97.2">4</text>
<text x="44.4" y="100.7">5</text>
<text x="48.9" y="98.6">D4</text>
<text x="71.2" y="98.6">D1</text>
<text x="78.2" y="100.7">40</text>
<text x="78.2" y="97.2">41</text>
<text x="44.4" y="104.2">6</text>
<text x="44.4" y="107.8">7</text>
<text x="48.9" y="102.1">D5</text>
<text x="48.9" y="105.7">D6</text>
<text x="69.2" y="105.7">D42</text>
<text x="71.2" y="102.1">D2</text>
<text x="78.2" y="107.8">38</text>
<text x="78.2" y="104.2">39</text>
<text x="145.9" y="107.4">VCC</text>
<text x="44.4" y="111.3">8</text>
<text x="48.9" y="109.2">D7</text>
<text x="48.9" y="112.7">D15</text>
<text x="69.2" y="112.7">D40</text>
<text x="69.2" y="109.2">D41</text>
<text x="78.2" y="111.3">37</text>
<text x="145.9" y="110.9">GND</text>
<text x="42.4" y="118.4">10</text>
<text x="44.4" y="114.8">9</text>
<text x="48.9" y="116.2">D16</text>
<text x="48.9" y="119.8">D17</text>
<text x="69.2" y="119.8">D38</text>
<text x="69.2" y="116.2">D39</text>
<text x="78.2" y="118.4">35</text>
<text x="78.2" y="114.8">36</text>
<text x="145.9" y="118">SDA</text>
<text x="145.9" y="114.5">SCL</text>
<text x="42.4" y="121.9">11</text>
<text x="42.4" y="125.4">12</text>
<text x="48.9" y="123.3">D18</text>
<text x="69.2" y="123.3">D37</text>
<text x="78.2" y="125.4">33</text>
<text x="78.2" y="121.9">34</text>
<text x="145.9" y="121.5">XDA</text>
<text x="145.9" y="125.1">XCL</text>
<text x="42.4" y="128.9">13</text>
<text x="48.9" y="126.8">D8</text>
<text x="48.9" y="130.4">D3</text>
<text x="69.2" y="130.4">D35</text>
<text x="69.2" y="126.8">D36</text>
<text x="78.2" y="128.9">32</text>
<text x="145.9" y="128.6">AD0</text>
<text x="215.2" y="128.9">2</text>
<text x="42.4" y="132.5">14</text>
<text x="42.4" y="136">15</text>
<text x="48.9" y="133.9">D46</text>
<text x="48.9" y="137.4">D9</text>
<text x="69.2" y="137.4">D45</text>
<text x="71.2" y="133.9">D0</text>
<text x="78.2" y="136">30</text>
<text x="78.2" y="132.5">31</text>
<text x="145.9" y="132.1">INT</text>
<text x="215.2" y="136">3</text>
<text x="235.5" y="132.5">1</text>
<text x="42.4" y="139.5">16</text>
<text x="42.4" y="143.1">17</text>
<text x="48.9" y="140.9">D10</text>
<text x="69.2" y="140.9">D48</text>
<text x="78.2" y="143.1">28</text>
<text x="78.2" y="139.5">29</text>
<text x="42.4" y="146.6">18</text>
<text x="48.9" y="144.5">D11</text>
<text x="48.9" y="148">D12</text>
<text x="69.2" y="148">D21</text>
<text x="69.2" y="144.5">D47</text>
<text x="78.2" y="146.6">27</text>
<text x="42.4" y="150.1">19</text>
<text x="42.4" y="153.6">20</text>
<text x="48.9" y="151.5">D13</text>
<text x="48.9" y="155">D14</text>
<text x="69.2" y="155">D19</text>
<text x="69.2" y="151.5">D20</text>
<text x="78.2" y="153.6">25</text>
<text x="78.2" y="150.1">26</text>
<text x="42.4" y="157.2">21</text>
<text x="42.4" y="160.7">22</text>
<text x="48.9" y="158.6">5v</text>
<text x="68.4" y="158.6">GND</text>
<text x="78.2" y="160.7">23</text>
<text x="78.2" y="157.2">24</text>
<text x="48.9" y="162.1">GND</text>
<text x="68.4" y="162.1">GND</text>
<text x="324.4" y="204.4">+</text>
<text x="241.9" y="210.4" transform="rotate(-90 241.9 210.4)">1</text>
<text x="245.4" y="210.4" transform="rotate(-90 245.4 210.4)">2</text>
<text x="248.9" y="210.4" transform="rotate(-90 248.9 210.4)">3</text>
<text x="243.3" y="220.2" transform="rotate(-90 243.3 220.2)">GND</text>
<text x="246.8" y="218.4" transform="rotate(-90 246.8 218.4)">Vcc</text>
<text x="250.3" y="217.5" transform="rotate(-90 250.3 217.5)">SD</text>
<text x="104" y="227.7">3</text>
<text x="124.4" y="231.2">1</text>
<text x="243.3" y="232.7" transform="rotate(-90 243.3 232.7)">L/R</text>
<text x="246.8" y="232.7" transform="rotate(-90 246.8 232.7)">WS</text>
<text x="250.3" y="232.7" transform="rotate(-90 250.3 232.7)">SCK</text>
<text x="104" y="234.8">2</text>
<text x="241.9" y="237.1" transform="rotate(-90 241.9 237.1)">6</text>
<text x="245.4" y="237.1" transform="rotate(-90 245.4 237.1)">5</text>
<text x="248.9" y="237.1" transform="rotate(-90 248.9 237.1)">4</text>
</g>
<g font-size="3.2" fill="#f00">
<text x="226" y="123.6" transform="rotate(-90 226 123.6)">8</text>
<text x="114.9" y="242.8" transform="rotate(-90 114.9 242.8)">8</text>
</g>
<g font-size="3.2" fill="#840000">
<text x="42.5" y="232.1" transform="rotate(-90 42.5 232.1)">2</text>
<text x="42.5" y="243.6" transform="rotate(-90 42.5 243.6)">1</text>
</g>
</svg>
